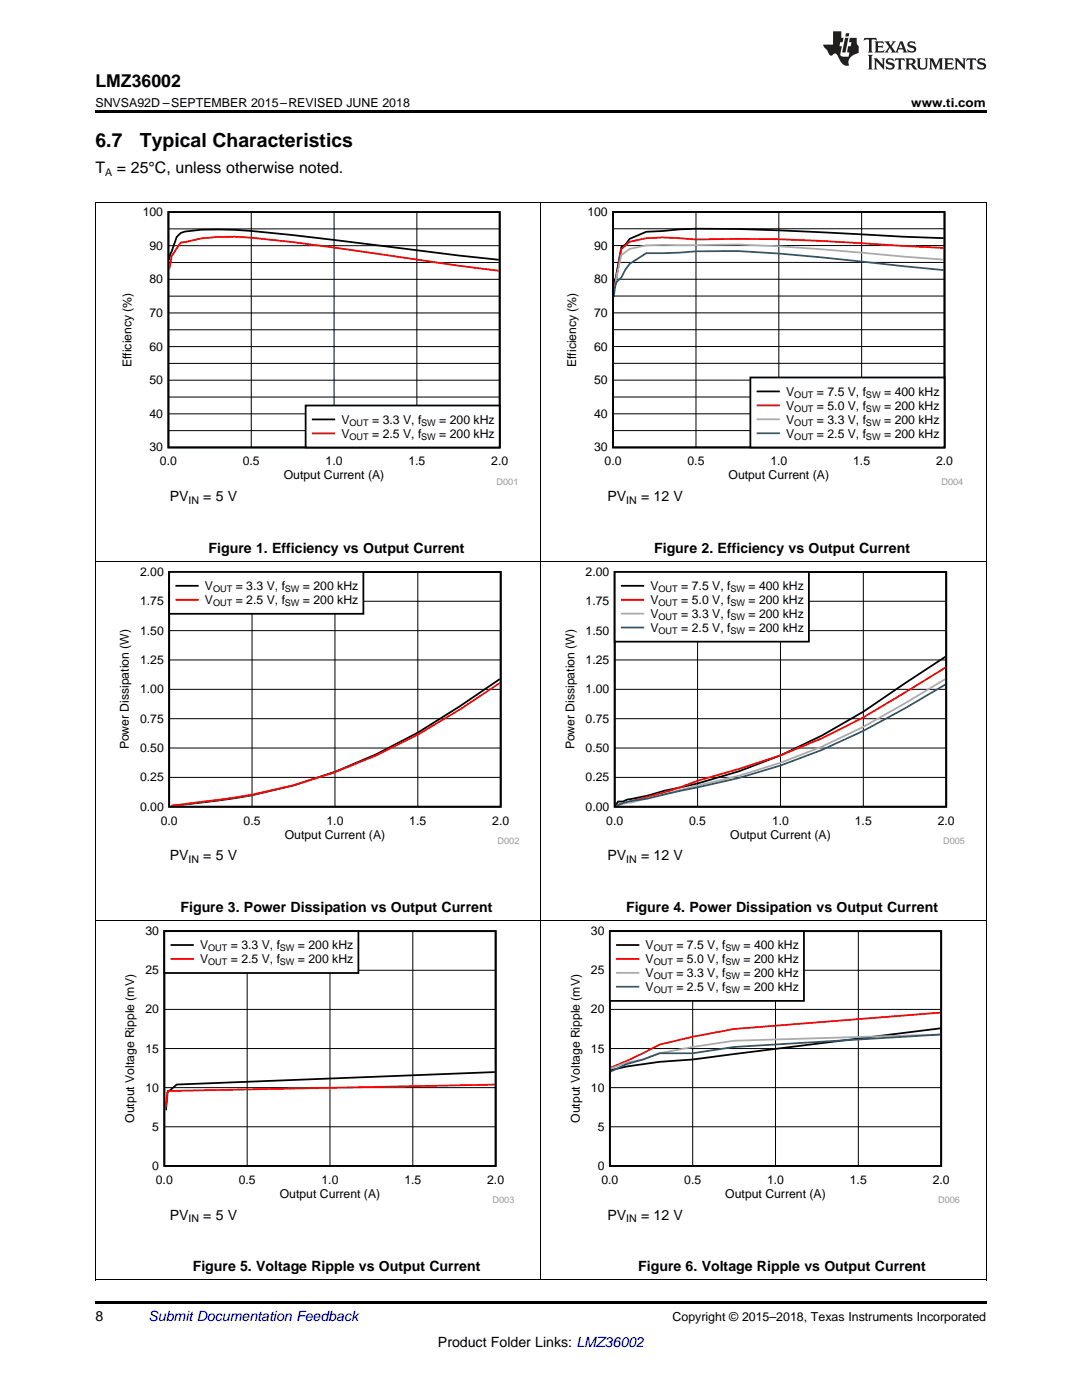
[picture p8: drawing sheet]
<svg xmlns="http://www.w3.org/2000/svg" width="216mm" height="279mm" viewBox="0 0 216 279" stroke-linecap="round" stroke-linejoin="round" font-family="sans-serif">
<path d="M19 255.4l.2 .1zM196.7 255.4l.1 .1zM19 259.7h177.8v.5h-177.8z" fill="#000"/>
<path d="M19.1 183.8v71.7M107.9 183.8v71.7M196.8 183.8v71.7M19 255.4h177.8" fill="none" stroke="#000" stroke-width=".2"/>
<path d="M24.4 184.9h78.2v55.2h-78.2z" fill-rule="evenodd" fill="#fff"/>
<path d="M32.8 185.8h66.1v46.9h-66.1zM98.7 214l-63.4 2.4-1.9 1.6-.3 3.4-.1-.6" fill="none" stroke="#000" stroke-width=".35"/>
<path d="M32.8 193.6h66.1M49.3 185.8v46.9M65.8 185.8v46.9M82.4 185.8v46.9M32.8 217.1h66.1M32.8 209.3h66.1M32.8 201.5h66.1M32.8 224.9h66.1" fill="none" stroke="#000" stroke-width=".2"/>
<path d="M98.7 216.5l-65.3 1.2-.4 3.7" fill="none" stroke="#f00" stroke-width=".35"/>
<path d="M32.8 185.8h38.7v8.4h-38.7z" fill-rule="evenodd" fill="#fff"/>
<path d="M32.8 185.8h38.7v8.4h-38.7zM34.2 188.6h4.3" fill="none" stroke="#000" stroke-width=".35"/>
<path d="M34.2 191.4h4.3" fill="none" stroke="#f00" stroke-width=".35"/>
<path d="M113.3 184.9h78.2v55.2h-78.2z" fill-rule="evenodd" fill="#fff"/>
<path d="M121.7 185.8h66.1v46.9h-66.1zM187.6 205.2l-49.4 6.2a90.2 90.2 0 0 0-16.3 2.2" fill="none" stroke="#000" stroke-width=".35"/>
<path d="M121.7 193.6h66.1M138.2 185.8v46.9M154.7 185.8v46.9M171.3 185.8v46.9M121.7 217.1h66.1M121.7 209.3h66.1M121.7 201.5h66.1M121.7 224.9h66.1" fill="none" stroke="#000" stroke-width=".2"/>
<path d="M187.6 202.1l-41.1 3.3-8.3 1.5-6.6 1.6-6.6 3.3-3.1 1.3" fill="none" stroke="#f00" stroke-width=".35"/>
<path d="M187.6 206.5l-41.1 1.2-8.3 1.2-6.6 1.3-3.3 1.2-3.3 .7-3.1 1.1" fill="none" stroke="#aaa" stroke-width=".35"/>
<path d="M187.6 206.5l-41.1 2.4-8.3 1.3h-6.6l-3.3 1.2-3.3 1-3.1 1.5" fill="none" stroke="#295c75" stroke-width=".35"/>
<path d="M121.7 185.8h38.7v13.9h-38.7z" fill-rule="evenodd" fill="#fff"/>
<path d="M121.7 185.8h38.7v13.9h-38.7zM123.1 188.6h4.3" fill="none" stroke="#000" stroke-width=".35"/>
<path d="M123.1 191.4h4.3" fill="none" stroke="#f00" stroke-width=".35"/>
<path d="M123.1 194.2h4.3" fill="none" stroke="#aaa" stroke-width=".35"/>
<path d="M123.1 196.9h4.3" fill="none" stroke="#295c75" stroke-width=".35"/>
<path d="M19.1 112.1v71.7M107.9 112.1v71.7M196.8 112.1v71.7M19 183.7h177.8" fill="none" stroke="#000" stroke-width=".2"/>
<path d="M23.4 113.2h80.2v55.3h-80.2z" fill-rule="evenodd" fill="#fff"/>
<path d="M33.8 114.1h66.1v46.9h-66.1zM99.7 135.5l-8.1 5.5a107.7 107.7 0 0 1-47.9 18.7l-9.5 1.1" fill="none" stroke="#000" stroke-width=".35"/>
<path d="M33.8 120h66.1M50.3 114.1v46.9M66.8 114.1v46.9M83.4 114.1v46.9M33.8 137.6h66.1M33.8 131.7h66.1M33.8 125.9h66.1M33.8 155.1h66.1M33.8 149.3h66.1M33.8 143.4h66.1" fill="none" stroke="#000" stroke-width=".2"/>
<path d="M99.7 136.3l-8.1 5.4a110.9 110.9 0 0 1-51.2 18.3l-6.1 .8" fill="none" stroke="#f00" stroke-width=".35"/>
<path d="M33.8 114.1h38.7v8.4h-38.7z" fill-rule="evenodd" fill="#fff"/>
<path d="M33.8 114.1h38.7v8.4h-38.7zM35.2 116.9h4.3" fill="none" stroke="#000" stroke-width=".35"/>
<path d="M35.2 119.7h4.3" fill="none" stroke="#f00" stroke-width=".35"/>
<path d="M112.3 113.2h80.2v55.3h-80.2z" fill-rule="evenodd" fill="#fff"/>
<path d="M122.7 114.1h66.1v46.9h-66.1zM188.6 131.1l-8.1 5.3a115.4 115.4 0 0 1-47.9 21.4l-3.3 1-4.2 .8-.8 .4h-1l-.5 .8" fill="none" stroke="#000" stroke-width=".35"/>
<path d="M122.7 120h66.1M139.2 114.1v46.9M155.7 114.1v46.9M172.3 114.1v46.9M122.7 137.6h66.1M122.7 131.7h66.1M122.7 125.9h66.1M122.7 155.1h66.1M122.7 149.3h66.1M122.7 143.4h66.1" fill="none" stroke="#000" stroke-width=".2"/>
<path d="M188.6 133.2l-8.1 5a121.7 121.7 0 0 1-33 15.2l-8.3 2.4a119.9 119.9 0 0 1-14.9 4.5l-1.3 .5" fill="none" stroke="#f00" stroke-width=".35"/>
<path d="M188.6 135.5l-8.1 4.9a126.1 126.1 0 0 1-41.3 16.4l-16.1 4" fill="none" stroke="#aaa" stroke-width=".35"/>
<path d="M188.6 136.6l-8.1 4.8a130.8 130.8 0 0 1-44.6 16.4l-6.6 1.6a16.9 16.9 0 0 0-6 1.3l-.3 .1" fill="none" stroke="#295c75" stroke-width=".35"/>
<path d="M122.7 114.1h38.7v14h-38.7z" fill-rule="evenodd" fill="#fff"/>
<path d="M122.7 114.1h38.7v14h-38.7zM124.1 116.9h4.3" fill="none" stroke="#000" stroke-width=".35"/>
<path d="M124.1 119.7h4.3" fill="none" stroke="#f00" stroke-width=".35"/>
<path d="M124.1 122.5h4.3" fill="none" stroke="#aaa" stroke-width=".35"/>
<path d="M124.1 125.2h4.3" fill="none" stroke="#295c75" stroke-width=".35"/>
<path d="M19.1 40.4v71.7M107.9 40.4v71.7M196.8 40.4v71.7M19 112.1h177.8" fill="none" stroke="#000" stroke-width=".2"/>
<path d="M23.9 41.4h79.2v55.4h-79.2z" fill-rule="evenodd" fill="#fff"/>
<path d="M33.6 42.3h66.1v47h-66.1zM33.8 51.8l.1-1 1.4-3.5 .8-.8 .8-.3a61.9 61.9 0 0 1 13.2-.1l8.3 .8 33 4.1 8.1 .8" fill="none" stroke="#000" stroke-width=".35"/>
<g fill="none" stroke="#000" stroke-width=".2">
<path d="M33.6 59.1h66.1M33.6 55.7h66.1M33.6 52.4h66.1M33.6 49h66.1M33.6 45.7h66.1M50.1 42.3v47M66.7 42.3v47M83.2 42.3v47M33.6 79.2h66.1M33.6 75.9h66.1M33.6 72.5h66.1M33.6 69.2h66.1"/>
<path d="M33.6 65.8h66.1M33.6 62.5h66.1M33.6 85.9h66.1M33.6 82.6h66.1"/>
</g>
<path d="M33.8 53.7l.5-2.6 1.8-2.7 .8-.1a37.5 37.5 0 0 1 13.2-.9 802.3 802.3 0 0 1 41.3 5.6l8.1 1" fill="none" stroke="#f00" stroke-width=".35"/>
<path d="M61 80.9h38.7v8.4h-38.7z" fill-rule="evenodd" fill="#fff"/>
<path d="M61 80.9h38.7v8.4h-38.7zM62.4 83.7h4.3" fill="none" stroke="#000" stroke-width=".35"/>
<path d="M62.4 86.5h4.3" fill="none" stroke="#f00" stroke-width=".35"/>
<path d="M112.6 41.3h79.6v55.5h-79.6z" fill-rule="evenodd" fill="#fff"/>
<path d="M122.3 42.3h66.2v47h-66.2zM188.3 47.5l-16.4-.7a579.3 579.3 0 0 0-33-1.2l-10 .7-3.3 1.4-.8 1.1-.8 .5-1.3 7.3-.2-1" fill="none" stroke="#000" stroke-width=".35"/>
<g fill="none" stroke="#000" stroke-width=".2">
<path d="M122.3 59.1h66.2M122.3 55.7h66.2M122.3 52.4h66.2M122.3 49h66.2M122.3 45.7h66.2M138.9 42.3v47M155.4 42.3v47M171.9 42.3v47M122.3 79.2h66.2M122.3 75.9h66.2M122.3 72.5h66.2M122.3 69.2h66.2"/>
<path d="M122.3 65.8h66.2M122.3 62.4h66.2M122.3 85.9h66.2M122.3 82.6h66.2"/>
</g>
<path d="M188.3 49.5l-8.1-.4a414.3 414.3 0 0 0-41.3-1.3l-6.6-.4-3.4 .1-3.3 .7-1.6 1.5-1 5.9-.5 1.9" fill="none" stroke="#f00" stroke-width=".35"/>
<path d="M188.3 51.8l-8.1-.6a508.8 508.8 0 0 0-33.1-2.4l-18.2 .2-3.3 .7-1.6 1.2-1 4.3-.5 3.4" fill="none" stroke="#aaa" stroke-width=".35"/>
<path d="M188.3 53.9l-8.1-.8a515.2 515.2 0 0 0-33.1-3l-8.2 .1-3.3 .2-6.7 .1-3.3 2.2-.8 1.1-.8 1.6-1 .9-.3 1.2-.2 1.7" fill="none" stroke="#295c75" stroke-width=".35"/>
<path d="M149.7 75.3h38.8v14h-38.8z" fill-rule="evenodd" fill="#fff"/>
<path d="M149.7 75.3h38.8v14h-38.8zM151.2 78.1h4.2" fill="none" stroke="#000" stroke-width=".35"/>
<path d="M151.2 80.9h4.2" fill="none" stroke="#f00" stroke-width=".35"/>
<path d="M151.2 83.7h4.2" fill="none" stroke="#aaa" stroke-width=".35"/>
<path d="M151.2 86.5h4.2" fill="none" stroke="#295c75" stroke-width=".35"/>
<path d="M19 40.4h177.8" fill="none" stroke="#000" stroke-width=".2"/>
<path d="M19 22h177.8v.5h-177.8z" fill="#000"/>
<g fill="#231f20">
<path d="M172.5 7.6l-.1 .5 .4-.2h.6v.1v2.1l-.2 .4h.9l-.2-.4v-2.1l.1-.1h.5l.5 .2-.2-.5zM174.5 8.3l.2 .3v1.5l-.2 .4h1.8l.2-.6a1.04 1.04 0 0 1-1.3 .2v-.7h.6l.3 .2v-.6l-.3 .2h-.6v-.6l.8-.1 .4 .3-.2-.5zM176.5 8.3l.9 1.1-.9 1.1h.8l-.2-.2 .4-.7 .5 .7-.2 .2h1.5l-.2-.2 .2-.4h.9l.1 .4-.2 .2h1l-.3-.3-.7-1.9h-.5l-.9 2-.8-1 .9-1h-.8l.1 .3-.4 .5-.3-.6 .1-.2zM179.7 8.6l.4 1h-.7zM181.3 8.4a.63 .63 0 0 0-.2 .7 .63 .63 0 0 0 .6 .4l.6 .2 .1 .2a.75 .75 0 0 1-.7 .4 .75 .75 0 0 1-.6-.5l.1 .7 .1-.1a1.11 1.11 0 0 0 1.5-.6 1.13 1.13 0 0 0-1.2-.8l-.1-.4a1.04 1.04 0 0 1 1.2 .2l-.2-.5-.2 .1-.4-.2zM173.2 10.9l.2 .4v2.2l-.2 .4h1l-.3-.4v-2.2l.3-.4zM174.3 11.6l.3 .4v1.5l-.3 .4h.8l-.2-.4v-1.3l1.5 1.7v-1.9l.2-.4h-.7l.2 .4v.9l-1.1-1.3zM177 11.8a.62 .62 0 0 0-.2 .7 .62 .62 0 0 0 .6 .4l.6 .1 .1 .3a.76 .76 0 0 1-.7 .3 .76 .76 0 0 1-.7-.4l.2 .7 .1-.1a1.11 1.11 0 0 0 1.5-.6 1.13 1.13 0 0 0-1.2-.8l-.1-.4a1.04 1.04 0 0 1 1.2 .2l-.2-.6-.2 .1-.5-.1zM178.7 11.6l-.2 .6a.61 .61 0 0 1 .8-.3v1.6l-.2 .4h.9l-.2-.4v-1.6a.63 .63 0 0 1 .7 .3l-.1-.6zM180.6 11.6l.3 .4v1.5l-.3 .4h1l-.2-.2-.1-.8 .6 .2a.76 .76 0 0 0 1.2 .7l-1-1a.58 .58 0 0 0 .6-.5 .58 .58 0 0 0-.5-.6zM181.4 11.9h.1a.45 .45 0 0 1 .5 .1 .45 .45 0 0 1 .1 .5l-.8 .2zM182.9 11.6l.2 .2a2.17 2.17 0 0 0 .3 1.9 .99 .99 0 0 0 1.6-.6v-1.1l.2-.4h-.7l.2 .2a1.92 1.92 0 0 1-.2 1.8 .6 .6 0 0 1-.9-.5v-1.1l.2-.4zM185.4 11.6l.2 .4v1.5l-.2 .4h.7l-.2-.4v-1.4l.8 1.8 .8-1.8v1.4l-.2 .4h.9l-.2-.4v-1.5l.2-.4h-.8l-.6 1.5-.6-1.5zM188.4 11.6l.2 .4v1.5l-.2 .4h1.8l.1-.6a1.04 1.04 0 0 1-1.2 .1v-.6h.5l.4 .2v-.6l-.4 .2h-.5v-.7h.8l.3 .3-.1-.6zM190.5 11.6l.2 .4v1.5l-.2 .4h.7l-.2-.4v-1.3l1.5 1.7v-1.9l.2-.4h-.7l.2 .4v.9l-1.1-1.3zM192.9 11.6l-.1 .6a.61 .61 0 0 1 .7-.3l.1 1.6-.3 .4h1l-.3-.4 .1-1.6a.63 .63 0 0 1 .7 .3l-.1-.6zM195.2 11.8a.62 .62 0 0 0-.2 .7 .62 .62 0 0 0 .6 .4l.6 .1 .1 .3a.76 .76 0 0 1-.7 .3 .76 .76 0 0 1-.6-.4l.1 .7 .1-.1a1.11 1.11 0 0 0 1.6-.6 1.13 1.13 0 0 0-1.3-.8l-.1-.4a1.04 1.04 0 0 1 1.2 .2l-.1-.6-.2 .1-.5-.1z"/>
<path d="M166.2 6.3v2.6h-1.9v.4l.8 .9a.91 .91 0 0 0 1 .8 .56 .56 0 0 1 .5-.3 .56 .56 0 0 1 .5 .3l.4 .8a1.53 1.53 0 0 0 1.9 1.2 1.54 1.54 0 0 1 1-2.1l.9-.3v-1.4a1.52 1.52 0 0 1-.4-1.6h-1.3l-.2 .8h.5l-.2 .8h-.5l-.1 1v.2l.4 .1-.2 .8a1.93 1.93 0 0 1-1.6-.3l.3-1.8h-.5l.2-.8h.4l.2-.8h-.4v-1.3zM168.6 7.6l-.6 2.9h.7l.6-2.9zM168.8 6.6l-.1 .7h.6l.2-.7z"/>
</g>
<g font-size="3.9">
<text x="19" y="29.3">6.7</text>
<text x="27.9" y="29.3">Typical Characteristics</text>
</g>
<text font-size="3.5" x="19" y="17.3">LMZ36002</text>
<g font-size="3.2">
<text x="19" y="34.4">T</text>
<text x="23.3" y="34.4">= 25°C, unless otherwise noted.</text>
</g>
<g font-size="2.8">
<text x="33.9" y="100">PV</text>
<text x="40.6" y="100">= 5 V</text>
<text x="121.2" y="100">PV</text>
<text x="127.9" y="100">= 12 V</text>
<text x="41.6" y="110.3">Figure 1. Efficiency vs Output Current</text>
<text x="130.5" y="110.3">Figure 2. Efficiency vs Output Current</text>
<text x="33.9" y="171.7">PV</text>
<text x="40.6" y="171.7">= 5 V</text>
<text x="121.2" y="171.7">PV</text>
<text x="127.9" y="171.7">= 12 V</text>
<text x="36" y="182">Figure 3. Power Dissipation vs Output Current</text>
<text x="124.9" y="182">Figure 4. Power Dissipation vs Output Current</text>
<text x="33.9" y="243.4">PV</text>
<text x="40.6" y="243.4">= 5 V</text>
<text x="121.2" y="243.4">PV</text>
<text x="127.9" y="243.4">= 12 V</text>
<text x="38.5" y="253.7">Figure 5. Voltage Ripple vs Output Current</text>
<text x="127.4" y="253.7">Figure 6. Voltage Ripple vs Output Current</text>
<text x="19" y="263.6">8</text>
<text x="87.4" y="268.9">Product Folder Links: LMZ36002</text>
</g>
<text font-size="2.8" fill="#0000c8" x="29.6" y="263.6">Submit Documentation Feedback</text>
<g font-size="2.5">
<text x="19" y="21.4">SNVSA92D –SEPTEMBER 2015–REVISED JUNE 2018</text>
<text x="181.8" y="21.4">www.ti.com</text>
<text x="134.2" y="263.6">Copyright © 2015–2018, Texas Instruments Incorporated</text>
</g>
<g font-size="2.4">
<text x="28.5" y="43.1">100</text>
<text x="117.2" y="43.1">100</text>
<text x="29.8" y="49.8">90</text>
<text x="118.6" y="49.8">90</text>
<text x="29.8" y="56.5">80</text>
<text x="118.6" y="56.5">80</text>
<text x="29.8" y="63.3">70</text>
<text x="118.6" y="63.2">70</text>
<text x="29.8" y="70">60</text>
<text x="118.6" y="70">60</text>
<text x="26.3" y="73.3" transform="rotate(-90 26.3 73.3)">Efficiency (%)</text>
<text x="29.8" y="76.7">50</text>
<text x="115" y="73.3" transform="rotate(-90 115 73.3)">Efficiency (%)</text>
<text x="118.6" y="76.7">50</text>
<text x="29.8" y="83.4">40</text>
<text x="118.6" y="83.4">40</text>
<text x="156.9" y="79">V</text>
<text x="156.9" y="81.8">V</text>
<text x="163" y="79">= 7.5 V, f</text>
<text x="163" y="81.8">= 5.0 V, f</text>
<text x="176.4" y="79">= 400 kHz</text>
<text x="176.4" y="81.8">= 200 kHz</text>
<text x="68.1" y="84.6">V</text>
<text x="68.1" y="87.4">V</text>
<text x="74.3" y="84.6">= 3.3 V, f</text>
<text x="74.3" y="87.4">= 2.5 V, f</text>
<text x="87.6" y="84.6">= 200 kHz</text>
<text x="87.6" y="87.4">= 200 kHz</text>
<text x="156.9" y="84.5">V</text>
<text x="156.9" y="87.3">V</text>
<text x="163" y="84.5">= 3.3 V, f</text>
<text x="163" y="87.3">= 2.5 V, f</text>
<text x="176.4" y="84.5">= 200 kHz</text>
<text x="176.4" y="87.3">= 200 kHz</text>
<text x="29.8" y="90.1">30</text>
<text x="31.9" y="92.9">0.0</text>
<text x="48.4" y="92.9">0.5</text>
<text x="56.6" y="95.7">Output Current (A)</text>
<text x="65" y="92.9">1.0</text>
<text x="81.5" y="92.9">1.5</text>
<text x="98" y="92.9">2.0</text>
<text x="118.6" y="90.1">30</text>
<text x="120.6" y="92.9">0.0</text>
<text x="137.2" y="92.9">0.5</text>
<text x="145.4" y="95.7">Output Current (A)</text>
<text x="153.7" y="92.9">1.0</text>
<text x="170.2" y="92.9">1.5</text>
<text x="186.8" y="92.9">2.0</text>
<text x="28" y="114.9">2.00</text>
<text x="40.9" y="117.8">V</text>
<text x="47" y="117.8">= 3.3 V, f</text>
<text x="60.4" y="117.8">= 200 kHz</text>
<text x="116.9" y="114.9">2.00</text>
<text x="129.8" y="117.8">V</text>
<text x="135.9" y="117.8">= 7.5 V, f</text>
<text x="149.3" y="117.8">= 400 kHz</text>
<text x="28" y="120.8">1.75</text>
<text x="40.9" y="120.6">V</text>
<text x="47" y="120.6">= 2.5 V, f</text>
<text x="60.4" y="120.6">= 200 kHz</text>
<text x="116.9" y="120.8">1.75</text>
<text x="129.8" y="120.6">V</text>
<text x="129.8" y="123.3">V</text>
<text x="135.9" y="120.6">= 5.0 V, f</text>
<text x="135.9" y="123.3">= 3.3 V, f</text>
<text x="149.3" y="120.6">= 200 kHz</text>
<text x="149.3" y="123.3">= 200 kHz</text>
<text x="28" y="126.7">1.50</text>
<text x="116.9" y="126.7">1.50</text>
<text x="129.8" y="126.1">V</text>
<text x="135.9" y="126.1">= 2.5 V, f</text>
<text x="149.3" y="126.1">= 200 kHz</text>
<text x="28" y="132.5">1.25</text>
<text x="116.9" y="132.5">1.25</text>
<text x="28" y="138.4">1.00</text>
<text x="116.9" y="138.4">1.00</text>
<text x="25.7" y="149.6" transform="rotate(-90 25.7 149.6)">Power Dissipation (W)</text>
<text x="28" y="144.2">0.75</text>
<text x="114.6" y="149.6" transform="rotate(-90 114.6 149.6)">Power Dissipation (W)</text>
<text x="116.9" y="144.2">0.75</text>
<text x="28" y="155.9">0.25</text>
<text x="28" y="150.1">0.50</text>
<text x="116.9" y="155.9">0.25</text>
<text x="116.9" y="150.1">0.50</text>
<text x="28" y="161.8">0.00</text>
<text x="116.9" y="161.8">0.00</text>
<text x="32.1" y="164.6">0.0</text>
<text x="48.6" y="164.6">0.5</text>
<text x="56.8" y="167.3">Output Current (A)</text>
<text x="65.1" y="164.6">1.0</text>
<text x="81.7" y="164.6">1.5</text>
<text x="98.2" y="164.6">2.0</text>
<text x="121" y="164.6">0.0</text>
<text x="137.5" y="164.6">0.5</text>
<text x="145.7" y="167.3">Output Current (A)</text>
<text x="154" y="164.6">1.0</text>
<text x="170.6" y="164.6">1.5</text>
<text x="187.1" y="164.6">2.0</text>
<text x="29" y="186.6">30</text>
<text x="39.9" y="189.5">V</text>
<text x="46.1" y="189.5">= 3.3 V, f</text>
<text x="59.5" y="189.5">= 200 kHz</text>
<text x="117.9" y="186.6">30</text>
<text x="128.8" y="189.5">V</text>
<text x="135" y="189.5">= 7.5 V, f</text>
<text x="148.4" y="189.5">= 400 kHz</text>
<text x="29" y="194.4">25</text>
<text x="39.9" y="192.2">V</text>
<text x="46.1" y="192.2">= 2.5 V, f</text>
<text x="59.5" y="192.2">= 200 kHz</text>
<text x="117.9" y="194.4">25</text>
<text x="128.8" y="192.2">V</text>
<text x="128.8" y="195">V</text>
<text x="128.8" y="197.8">V</text>
<text x="135" y="192.2">= 5.0 V, f</text>
<text x="135" y="195">= 3.3 V, f</text>
<text x="135" y="197.8">= 2.5 V, f</text>
<text x="148.4" y="192.2">= 200 kHz</text>
<text x="148.4" y="195">= 200 kHz</text>
<text x="148.4" y="197.8">= 200 kHz</text>
<text x="29" y="202.2">20</text>
<text x="117.9" y="202.2">20</text>
<text x="29" y="210.1">15</text>
<text x="117.9" y="210.1">15</text>
<text x="29" y="217.9">10</text>
<text x="117.9" y="217.9">10</text>
<text x="26.8" y="224.1" transform="rotate(-90 26.8 224.1)">Output Voltage Ripple (mV)</text>
<text x="30.4" y="225.7">5</text>
<text x="115.7" y="224.1" transform="rotate(-90 115.7 224.1)">Output Voltage Ripple (mV)</text>
<text x="119.3" y="225.7">5</text>
<text x="30.4" y="233.5">0</text>
<text x="119.3" y="233.5">0</text>
<text x="31.1" y="236.3">0.0</text>
<text x="47.6" y="236.3">0.5</text>
<text x="55.8" y="239">Output Current (A)</text>
<text x="64.2" y="236.3">1.0</text>
<text x="80.7" y="236.3">1.5</text>
<text x="97.2" y="236.3">2.0</text>
<text x="120" y="236.3">0.0</text>
<text x="136.5" y="236.3">0.5</text>
<text x="144.7" y="239">Output Current (A)</text>
<text x="153.1" y="236.3">1.0</text>
<text x="169.6" y="236.3">1.5</text>
<text x="186.1" y="236.3">2.0</text>
</g>
<g font-size="2.1">
<text x="21" y="35.1">A</text>
<text x="37.6" y="100.6">IN</text>
<text x="125" y="100.6">IN</text>
<text x="37.6" y="172.3">IN</text>
<text x="125" y="172.3">IN</text>
<text x="37.6" y="243.9">IN</text>
<text x="125" y="243.9">IN</text>
</g>
<g font-size="1.8">
<text x="158.5" y="79.4">OUT</text>
<text x="158.5" y="82.2">OUT</text>
<text x="172.8" y="79.4">SW</text>
<text x="172.8" y="82.2">SW</text>
<text x="69.7" y="85">OUT</text>
<text x="69.7" y="87.8">OUT</text>
<text x="84" y="85">SW</text>
<text x="84" y="87.8">SW</text>
<text x="158.5" y="85">OUT</text>
<text x="158.5" y="87.7">OUT</text>
<text x="172.8" y="85">SW</text>
<text x="172.8" y="87.7">SW</text>
<text x="42.5" y="118.2">OUT</text>
<text x="56.8" y="118.2">SW</text>
<text x="131.4" y="118.2">OUT</text>
<text x="145.7" y="118.2">SW</text>
<text x="42.5" y="121">OUT</text>
<text x="56.8" y="121">SW</text>
<text x="131.4" y="121">OUT</text>
<text x="131.4" y="123.7">OUT</text>
<text x="145.7" y="121">SW</text>
<text x="145.7" y="123.7">SW</text>
<text x="131.4" y="126.5">OUT</text>
<text x="145.7" y="126.5">SW</text>
<text x="41.5" y="189.9">OUT</text>
<text x="55.8" y="189.9">SW</text>
<text x="130.4" y="189.9">OUT</text>
<text x="144.7" y="189.9">SW</text>
<text x="41.5" y="192.7">OUT</text>
<text x="55.8" y="192.7">SW</text>
<text x="130.4" y="192.7">OUT</text>
<text x="130.4" y="195.4">OUT</text>
<text x="144.7" y="192.7">SW</text>
<text x="144.7" y="195.4">SW</text>
<text x="130.4" y="198.2">OUT</text>
<text x="144.7" y="198.2">SW</text>
</g>
<g font-size="1.8" fill="#999">
<text x="99.1" y="96.7">D001</text>
<text x="187.9" y="96.7">D004</text>
<text x="99.3" y="168.4">D002</text>
<text x="188.2" y="168.4">D005</text>
<text x="98.3" y="240.1">D003</text>
<text x="187.2" y="240.1">D006</text>
</g>
</svg>
